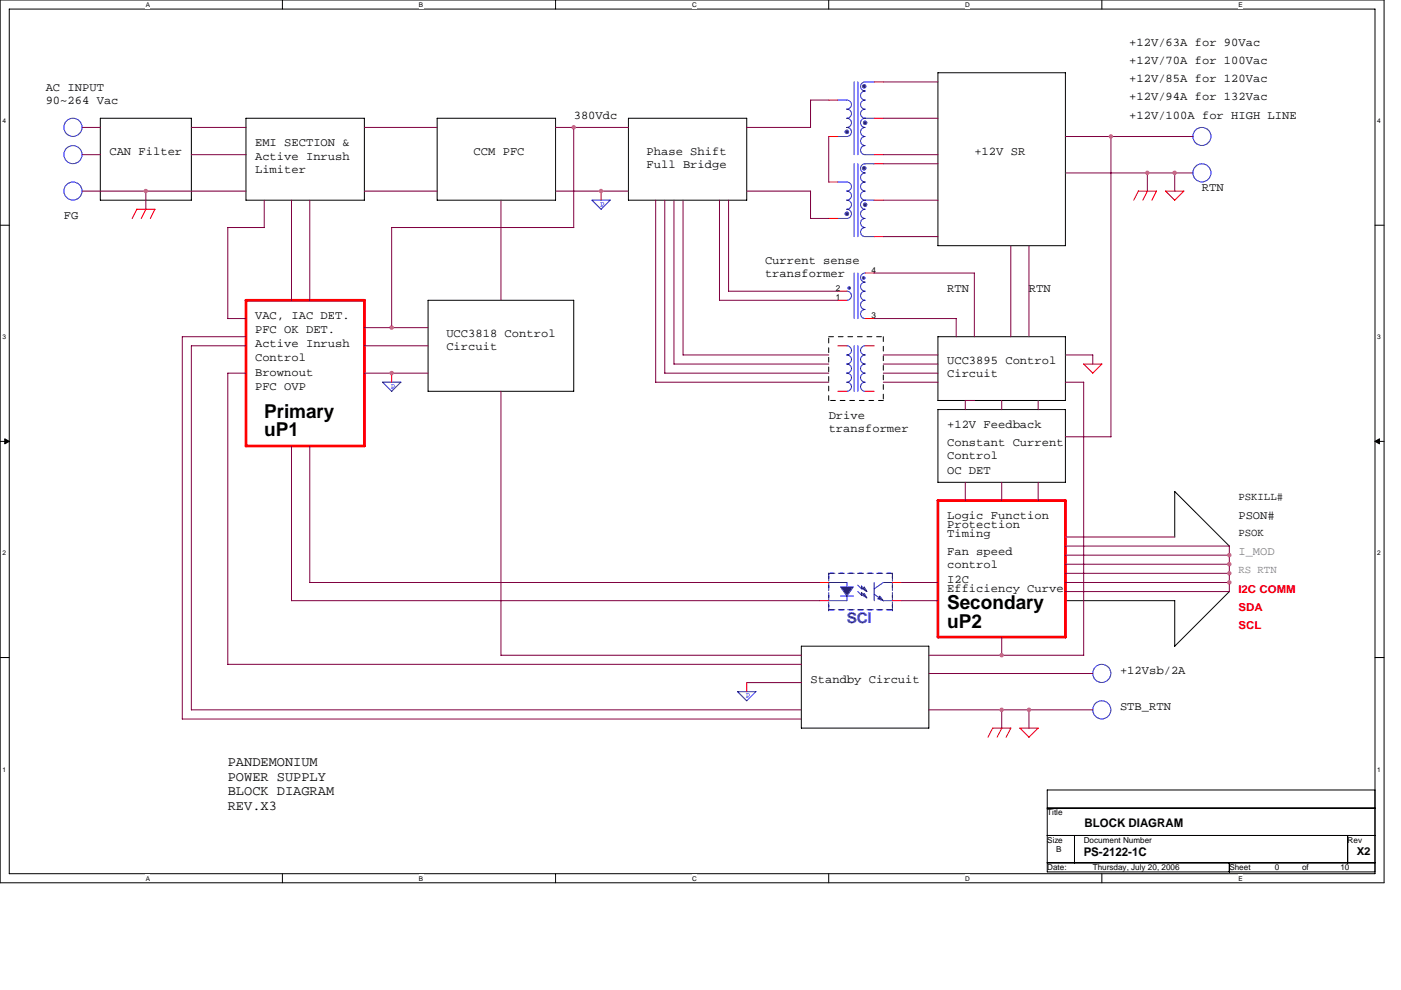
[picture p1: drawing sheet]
<svg xmlns="http://www.w3.org/2000/svg" width="297mm" height="210mm" viewBox="0 0 297 210" stroke-linecap="round" stroke-linejoin="round" font-family="sans-serif">
<path d="M0 0h293.5v187.2h-293.5zM2 1.9h289.5v183.4h-289.5z" fill="none" stroke="#000" stroke-width=".21"/>
<g fill="#fff">
<path d="M30.9 .2h.9v1.6h-.9z"/>
<path d="M30.9 185.5h.9v1.6h-.9z"/>
</g>
<path d="M59.9 0v1.9M59.9 185.3v1.9" fill="none" stroke="#000" stroke-width=".21"/>
<g fill="#fff">
<path d="M88.8 .2h.9v1.6h-.9z"/>
<path d="M88.8 185.5h.9v1.6h-.9z"/>
</g>
<path d="M117.8 0v1.9M117.8 185.3v1.9" fill="none" stroke="#000" stroke-width=".21"/>
<g fill="#fff">
<path d="M146.7 .2h1v1.6h-1z"/>
<path d="M146.7 185.5h1v1.6h-1z"/>
</g>
<path d="M175.7 0v1.9M175.7 185.3v1.9" fill="none" stroke="#000" stroke-width=".21"/>
<g fill="#fff">
<path d="M204.7 .2h1v1.6h-1z"/>
<path d="M204.7 185.5h1v1.6h-1z"/>
</g>
<path d="M233.6 0v1.9M233.6 185.3v1.9" fill="none" stroke="#000" stroke-width=".21"/>
<g fill="#fff">
<path d="M262.6 .2h.9v1.6h-.9z"/>
<path d="M262.6 185.5h.9v1.6h-.9z"/>
<path d="M.5 24.8h.8v1.6h-.8z"/>
<path d="M292 24.8h.8v1.6h-.8z"/>
<path d="M.5 70.7h.8v1.5h-.8z"/>
<path d="M292 70.7h.8v1.5h-.8z"/>
</g>
<path d="M0 47.8h2M291.5 47.8h2" fill="none" stroke="#000" stroke-width=".21"/>
<g fill="#fff">
<path d="M.5 116.5h.8v1.6h-.8z"/>
<path d="M292 116.5h.8v1.6h-.8z"/>
</g>
<path d="M0 93.6h2M291.5 93.6h2" fill="none" stroke="#000" stroke-width=".21"/>
<path d="M1 93.1l1 .5-1 .5zM291.5 93.6l1-.5v1z" fill="#000" stroke="#000" stroke-width=".21"/>
<g fill="#fff">
<path d="M.5 162.4h.8v1.5h-.8z"/>
<path d="M292 162.4h.8v1.5h-.8z"/>
</g>
<g fill="none" stroke="#000" stroke-width=".21">
<path d="M198.9 15.4h27v36.7h-27zM21.3 25.1h19.3v17.4h-19.3zM52.2 25.1h25.1v17.4h-25.1zM92.7 25.1h25.1v17.4h-25.1zM133.2 25.1h25.1v17.4h-25.1zM90.8 63.7h30.8v19.3h-30.8zM198.9 71.4h27v13.5h-27zM198.9 86.9h27v15.4h-27zM249 104.2l11.6 11.6M249.1 104.2v9.7M0 139.5h2M169.9 137.1h27v17.3h-27z"/>
<path d="M260.6 125.5l-11.5 11.6v-9.7h-23.2M291.5 139.5h2M222 167.6h69.5v17.3h-69.5zM222 171.4h69.5M222 177.2h69.5M227.8 177.2v5.8M285.7 177.2v5.8M222 183h69.5M260.6 183v1.9"/>
</g>
<path d="M52.2 63.7h25.1v30.9h-25.1zM198.9 106.2h27v28.9h-27z" fill="none" stroke="#f00" stroke-width=".57"/>
<path d="M175.7 71.4h11.6M187.3 71.4v13.5M175.7 84.9v-13.5M187.3 84.9h-11.6" fill="none" stroke="#000" stroke-width=".21" stroke-dasharray="1 1 1 1 1 1 1 1"/>
<g fill="none" stroke="#f00" stroke-width=".21">
<path d="M185.4 17.4h1.9M175.7 21.2h1.9M175.7 29h1.9M175.7 38.6h1.9M185.4 25.1h1.9M185.4 32.8h1.9M185.4 34.7h1.9M28 46.3l1-1.9h3.9l-1 2M30.9 44.4l-1 1.9M127.4 40.5v2M175.7 46.3h1.9M183.4 57.9h2"/>
<path d="M185.4 42.5h1.9M185.4 50.2h1.9M241.3 40.5h3.9l-1 2M241.4 40.5l-1 2M243.3 40.5l-1 2M247.1 40.5l1.9 2 2-2M247.1 40.5h3.9M83 79.1v2M177.6 61.8h2M177.6 63.7h2M177.6 73.3h2M183.4 67.6h2"/>
<path d="M183.4 73.3h2M229.7 77.2l2 1.9M229.8 77.2h3.8M233.6 77.2l-1.9 2M177.6 83h2M183.4 83h2M173.8 123.5h1.9M173.8 127.4h1.9M189.2 123.5h2M189.2 127.4h2M158.3 144.8v1.9M210.5 154.4h3.8"/>
<path d="M210.5 154.4l-1 2M212.4 154.4l-1 2M214.3 154.4l-1 2M216.2 154.4l2 2M216.2 154.4h3.9l-2 2"/>
</g>
<g fill="none" stroke="#00f" stroke-width=".21">
<path d="M181.1 17.4v15.4M181.9 17.4v15.4M185.4 17.4h-2a.96 .96 0 0 0-.9 .9 .96 .96 0 0 0 .9 1 .96 .96 0 0 0-.9 1 .96 .96 0 0 0 .9 .9 .96 .96 0 0 0-.9 1 .96 .96 0 0 0 .9 1 .96 .96 0 0 0-.9 .9 .96 .96 0 0 0 .9 1 .97 .97 0 0 0-.9 1 .97 .97 0 0 0 .9 .9 .96 .96 0 0 0-.9 1 .96 .96 0 0 0 .9 1 .96 .96 0 0 0-.9 .9 .96 .96 0 0 0 .9 1 .96 .96 0 0 0-.9 .9 .96 .96 0 0 0 .9 1M177.6 21.2h1.9a.96 .96 0 0 1 1 1 .96 .96 0 0 1-1 1 .96 .96 0 0 1 1 .9 .96 .96 0 0 1-1 1 .97 .97 0 0 1 1 1 .97 .97 0 0 1-1 .9 .96 .96 0 0 1 1 1 .96 .96 0 0 1-1 1h-1.9M177.6 38.6h1.9a.96 .96 0 0 1 1 1 .96 .96 0 0 1-1 .9 .96 .96 0 0 1 1 1 .96 .96 0 0 1-1 1 .96 .96 0 0 1 1 .9 .96 .96 0 0 1-1 1 .97 .97 0 0 1 1 1 .97 .97 0 0 1-1 .9h-1.9M181.1 34.7v15.5M181.9 34.7v15.5M183.4 25.1h2M183.4 32.8h2M185.4 34.7h-2a.97 .97 0 0 0-.9 1 .97 .97 0 0 0 .9 1 .96 .96 0 0 0-.9 .9 .96 .96 0 0 0 .9 1 .96 .96 0 0 0-.9 1 .96 .96 0 0 0 .9 .9 .96 .96 0 0 0-.9 1 .96 .96 0 0 0 .9 1 .96 .96 0 0 0-.9 .9 .96 .96 0 0 0 .9 1 .97 .97 0 0 0-.9 1 .97 .97 0 0 0 .9 .9 .96 .96 0 0 0-.9 1 .96 .96 0 0 0 .9 1 .96 .96 0 0 0-.9 .9 .96 .96 0 0 0 .9 1M127.4 44.4l2-1.9h-3.9l2 1.9M181.1 57.9v9.7"/>
<path d="M181.9 57.9v9.7M183.4 57.9a.96 .96 0 0 0-.9 1 .96 .96 0 0 0 .9 .9 .96 .96 0 0 0-.9 1 .96 .96 0 0 0 .9 1 .96 .96 0 0 0-.9 .9 .96 .96 0 0 0 .9 1 .97 .97 0 0 0-.9 1 .97 .97 0 0 0 .9 .9 .96 .96 0 0 0-.9 1 .96 .96 0 0 0 .9 1M183.4 42.5h2M183.4 50.2h2M179.5 61.8a.96 .96 0 0 1 1 .9 .96 .96 0 0 1-1 1M179.5 73.3a.97 .97 0 0 1 1 1 .97 .97 0 0 1-1 1 .96 .96 0 0 1 1 1 .96 .96 0 0 1-1 .9 .96 .96 0 0 1 1 1 .96 .96 0 0 1-1 .9 .96 .96 0 0 1 1 1 .96 .96 0 0 1-1 1 .96 .96 0 0 1 1 .9 .96 .96 0 0 1-1 1M181.1 73.3v9.7M181.9 73.3v9.7M183.4 73.3a.97 .97 0 0 0-.9 1 .97 .97 0 0 0 .9 1 .96 .96 0 0 0-.9 1 .96 .96 0 0 0 .9 .9 .96 .96 0 0 0-.9 1 .96 .96 0 0 0 .9 .9 .96 .96 0 0 0-.9 1 .96 .96 0 0 0 .9 1 .96 .96 0 0 0-.9 .9 .96 .96 0 0 0 .9 1M85 81l-1.9 2-2-1.9h3.9M175.7 123.5h3.9v1M178.2 126.4h2.7"/>
<path d="M179.6 126.4v1h-3.9M181.9 125.5l.7 .7v-.5M181.9 124.1l.7 .8v-.6M182.6 125.6l.8 .8M182.6 124.3l.8 .8M185.4 126l1.9 1.4M185.4 123.5v3.9M187.3 127.4h1.9M189.2 123.5h-1.9l-2 1.4M156.4 146.7h3.8M156.4 146.7l1.9 2M160.3 146.7l-2 1.9"/>
<circle cx="15.5" cy="27" r="1.93"/>
<circle cx="15.5" cy="32.8" r="1.92"/>
<circle cx="254.8" cy="36.7" r="1.92"/>
<circle cx="254.8" cy="28.9" r="1.92"/>
<circle cx="15.5" cy="40.5" r="1.92"/>
<circle cx="233.6" cy="142.8" r="1.92"/>
<circle cx="233.6" cy="150.6" r="1.92"/>
</g>
<g fill="#00f" stroke="#00f" stroke-width=".21">
<path d="M186.5 126.4l.8 1-1.2-.4z" fill-rule="evenodd"/>
<path d="M178.2 124.5h2.7l-1.3 1.9z" fill-rule="evenodd"/>
<path d="M182.8 126.2l.4-.3 .6 .9z" fill-rule="evenodd"/>
<path d="M182.8 124.9l.4-.4 .6 1z" fill-rule="evenodd"/>
<circle cx="183.4" cy="26" r=".38"/>
<circle cx="179.6" cy="28" r=".38"/>
<circle cx="183.2" cy="18.3" r=".38"/>
<circle cx="183.1" cy="59" r=".29"/>
<circle cx="180" cy="61.1" r=".28"/>
<circle cx="183.4" cy="43.4" r=".38"/>
<circle cx="179.6" cy="45.3" r=".38"/>
<circle cx="183.2" cy="35.7" r=".38"/>
</g>
<path d="M175.7 121.6h.1M175.7 121.6v7.7M175.7 129.3h.1M175.7 129.3v-7.7M175.7 129.3h13.5M175.7 121.6h13.5M189.2 129.3h.1M189.2 129.3h-13.5M189.2 121.6h.1M189.2 121.6v7.7M189.2 129.3v-7.7M189.2 121.6h-13.5" fill="none" stroke="#00f" stroke-width=".21" stroke-dasharray="1 1 1 1 1 1 1 1"/>
<g fill="none" stroke="#800040" stroke-width=".21">
<path d="M187.3 17.4h11.6M17.4 27h3.9M17.4 32.8h3.9M40.6 27h11.6M40.6 32.8h11.6M77.3 27h15.4M117.8 27h15.5M121.6 27v21.3M158.3 27h13.6M175.7 29v9.6M175.7 21.2h-3.9v5.9M187.3 34.7h11.6"/>
<path d="M187.3 25.1h11.6M187.3 32.8h11.6M225.9 36.7h27M225.9 29h27M235.5 29v63.7l-9.6-.1M243.3 36.7v3.9M249.1 36.7v3.9M17.4 40.5h34.8M30.9 40.5v3.9M56 42.5v5.8M56 48.3h-7.7v19.3h3.9M61.8 42.5v21.2"/>
<path d="M65.7 42.5v21.2M77.3 40.5h15.4M106.2 42.5v21.2M117.8 40.5h15.5M121.7 48.3h-38.7v21.2M139 42.5v38.6M140.9 42.5v36.7M142.9 42.5v34.7h32.8M144.8 42.5v32.8M152.5 42.5v21.2h25.1M154.5 42.5v19.3M158.3 40.5h13.6"/>
<path d="M171.8 40.5v5.9M171.8 46.3h3.9M185.4 57.9h21.2M187.3 42.5h11.6M187.3 50.2h11.6M206.6 57.9v13.5M214.3 52.1v19.3M218.2 52.1v19.3M52.2 79.1h-3.9v61.8M52.2 73.3h-11.6v77.3M52.2 71.4h-13.6v81.1M77.3 69.5h13.5"/>
<path d="M77.3 73.3h13.5M77.3 79.1h13.5M140.9 79.1h34.8M144.8 75.3h30.9M154.5 61.8h23.1M185.4 67.6h17.4l-.1 3.8M187.3 79.1h11.6M187.3 75.3h11.6M187.3 77.2h11.6M225.9 75.3h5.8v1.9M61.8 94.6v32.8h112M65.7 94.6v29l108.1-.1"/>
<path d="M106.2 83v56h63.7M139 81.1h36.7M187.3 81.1h11.6M206.6 84.9h-1.9v2M212.4 84.9v2M220.1 84.9v2M225.9 81.1h3.9v57.9h-32.9M204.7 102.3v3.9M212.4 102.3v3.9M220.1 102.3v3.9M225.9 117.8h34.8M225.9 113.9h23.2"/>
<path d="M225.9 119.7h34.8M225.9 115.8h34.8M260.6 115.8v9.7M191.2 123.5h7.7M191.2 127.4h7.7M212.4 135.1v3.9M225.9 123.5h34.8M225.9 121.6h34.8M225.9 125.5h34.8M38.6 152.5h131.3M40.6 150.6h129.3M48.3 140.9h121.6"/>
<path d="M158.3 144.8h11.6M196.9 150.6h34.8M196.9 142.9h34.8M212.4 150.6v3.9M218.2 150.6v3.9"/>
</g>
<g fill="#f0f" stroke="#f0f" stroke-width=".21">
<circle cx="127.4" cy="40.5" r=".38"/>
<circle cx="121.6" cy="27" r=".38"/>
<circle cx="83" cy="69.5" r=".38"/>
<circle cx="243.2" cy="36.7" r=".38"/>
<circle cx="249" cy="36.7" r=".38"/>
<circle cx="235.5" cy="28.9" r=".38"/>
<circle cx="212.4" cy="139" r=".38"/>
<circle cx="83" cy="79.1" r=".38"/>
<circle cx="30.9" cy="40.5" r=".38"/>
<circle cx="260.6" cy="123.5" r=".38"/>
<circle cx="260.6" cy="117.7" r=".38"/>
<circle cx="260.6" cy="119.7" r=".38"/>
<circle cx="260.6" cy="121.6" r=".38"/>
<circle cx="218.2" cy="150.6" r=".38"/>
<circle cx="212.4" cy="150.6" r=".38"/>
</g>
<g font-size="4.1">
<text x="56" y="88.7">Primary</text>
<text x="56" y="92.6">uP1</text>
<text x="200.8" y="129.2">Secondary</text>
<text x="200.8" y="133.1">uP2</text>
</g>
<text font-size="3.1" fill="#00f" x="179.6" y="132.2">SCI</text>
<g font-size="2.9">
<text x="48.3" y="162.5">PANDEMONIUM</text>
<text x="48.3" y="165.6">POWER SUPPLY</text>
<text x="48.3" y="168.7">BLOCK DIAGRAM</text>
<text x="48.3" y="171.8">REV.X3</text>
</g>
<g font-size="2.5">
<text x="239.4" y="9.7">+12V/63A for 90Vac</text>
<text x="239.4" y="13.6">+12V/70A for 100Vac</text>
<text x="239.4" y="17.4">+12V/85A for 120Vac</text>
<text x="9.7" y="19.4">AC INPUT</text>
<text x="9.7" y="22.1">90~264 Vac</text>
<text x="239.4" y="21.3">+12V/94A for 132Vac</text>
<text x="121.6" y="25.1">380Vdc</text>
<text x="239.4" y="25.1">+12V/100A for HIGH LINE</text>
<text x="23.2" y="32.9">CAN Filter</text>
<text x="54.1" y="30.9">EMI SECTION &amp;</text>
<text x="54.1" y="33.8">Active Inrush</text>
<text x="100.4" y="32.9">CCM PFC</text>
<text x="137.1" y="32.9">Phase Shift</text>
<text x="137.1" y="35.6">Full Bridge</text>
<text x="206.6" y="32.9">+12V SR</text>
<text x="54.1" y="36.7">Limiter</text>
<text x="254.8" y="40.6">RTN</text>
<text x="13.5" y="46.4">FG</text>
<text x="162.2" y="56">Current sense</text>
<text x="162.2" y="58.8">transformer</text>
<text x="200.8" y="61.8">RTN</text>
<text x="218.2" y="61.8">RTN</text>
<text x="54.1" y="67.6">VAC, IAC DET.</text>
<text x="54.1" y="70.6">PFC OK DET.</text>
<text x="94.6" y="71.5">UCC3818 Control</text>
<text x="54.1" y="73.6">Active Inrush</text>
<text x="54.1" y="76.6">Control</text>
<text x="94.6" y="74.2">Circuit</text>
<text x="200.8" y="77.3">UCC3895 Control</text>
<text x="54.1" y="79.7">Brownout</text>
<text x="54.1" y="82.7">PFC OVP</text>
<text x="200.8" y="80">Circuit</text>
<text x="175.7" y="88.9">Drive</text>
<text x="175.7" y="91.6">transformer</text>
<text x="200.8" y="90.8">+12V Feedback</text>
<text x="200.8" y="94.6">Constant Current</text>
<text x="200.8" y="100.4">OC DET</text>
<text x="200.8" y="97.4">Control</text>
<text x="200.8" y="113.9">Timing</text>
<text x="200.8" y="112">Protection</text>
<text x="200.8" y="110.1">Logic Function</text>
<text x="262.6" y="110.1">PSON#</text>
<text x="200.8" y="117.8">Fan speed</text>
<text x="200.8" y="123.6">I2C</text>
<text x="200.8" y="125.5">Efficiency Curve</text>
<text x="200.8" y="120.5">control</text>
<text x="237.5" y="142.9">+12Vsb/2A</text>
<text x="171.8" y="144.8">Standby Circuit</text>
<text x="237.5" y="150.6">STB_RTN</text>
<text x="230" y="175.5">BLOCK DIAGRAM</text>
<text x="229.8" y="181.7">PS-2122-1C</text>
</g>
<text font-size="2.5" fill="#808080" x="262.6" y="117.8">I_MOD</text>
<g font-size="2.3">
<text x="262.6" y="106.1">PSKILL#</text>
<text x="262.6" y="113.8">PSOK</text>
<text x="287.7" y="181.3">X2</text>
</g>
<g font-size="2.3" fill="#f00">
<text x="262.6" y="125.7">I2C COMM</text>
<text x="262.6" y="129.5">SDA</text>
<text x="262.6" y="133.4">SCL</text>
</g>
<text font-size="2.3" fill="#808080" x="262.6" y="121.5">RS RTN</text>
<g font-size="1.7" fill="#00f">
<text x="127.3" y="43.8">P</text>
<text x="82.8" y="82.4">P</text>
<text x="158.1" y="148.1">P</text>
</g>
<g font-size="1.7">
<text x="184.8" y="57.9">4</text>
<text x="177.2" y="61.7">2</text>
<text x="177.2" y="63.7">1</text>
<text x="184.8" y="67.5">3</text>
<text x="222" y="173">Title</text>
<text x="222" y="178.8">Size</text>
<text x="229.8" y="178.8">Document Number</text>
<text x="285.7" y="178.8">Rev</text>
<text x="222" y="184.6">Date:</text>
<text x="224" y="180.7">B</text>
<text x="231.7" y="184.6">Thursday, July 20, 2006</text>
<text x="260.6" y="184.6">Sheet</text>
<text x="270.3" y="184.6">0</text>
<text x="276.1" y="184.6">of</text>
<text x="284.2" y="184.6">10</text>
</g>
<g font-size="1.4">
<text x="30.9" y="1.5">A</text>
<text x="88.8" y="1.5">B</text>
<text x="146.7" y="1.5">C</text>
<text x="204.7" y="1.5">D</text>
<text x="262.6" y="1.5">E</text>
<text x=".5" y="26.1">4</text>
<text x="292" y="26.1">4</text>
<text x=".5" y="71.9">3</text>
<text x="292" y="71.9">3</text>
<text x=".5" y="117.8">2</text>
<text x="292" y="117.8">2</text>
<text x=".5" y="163.6">1</text>
<text x="292" y="163.6">1</text>
<text x="30.9" y="186.8">A</text>
<text x="88.8" y="186.8">B</text>
<text x="146.7" y="186.8">C</text>
<text x="204.7" y="186.8">D</text>
<text x="262.6" y="186.8">E</text>
</g>
</svg>
